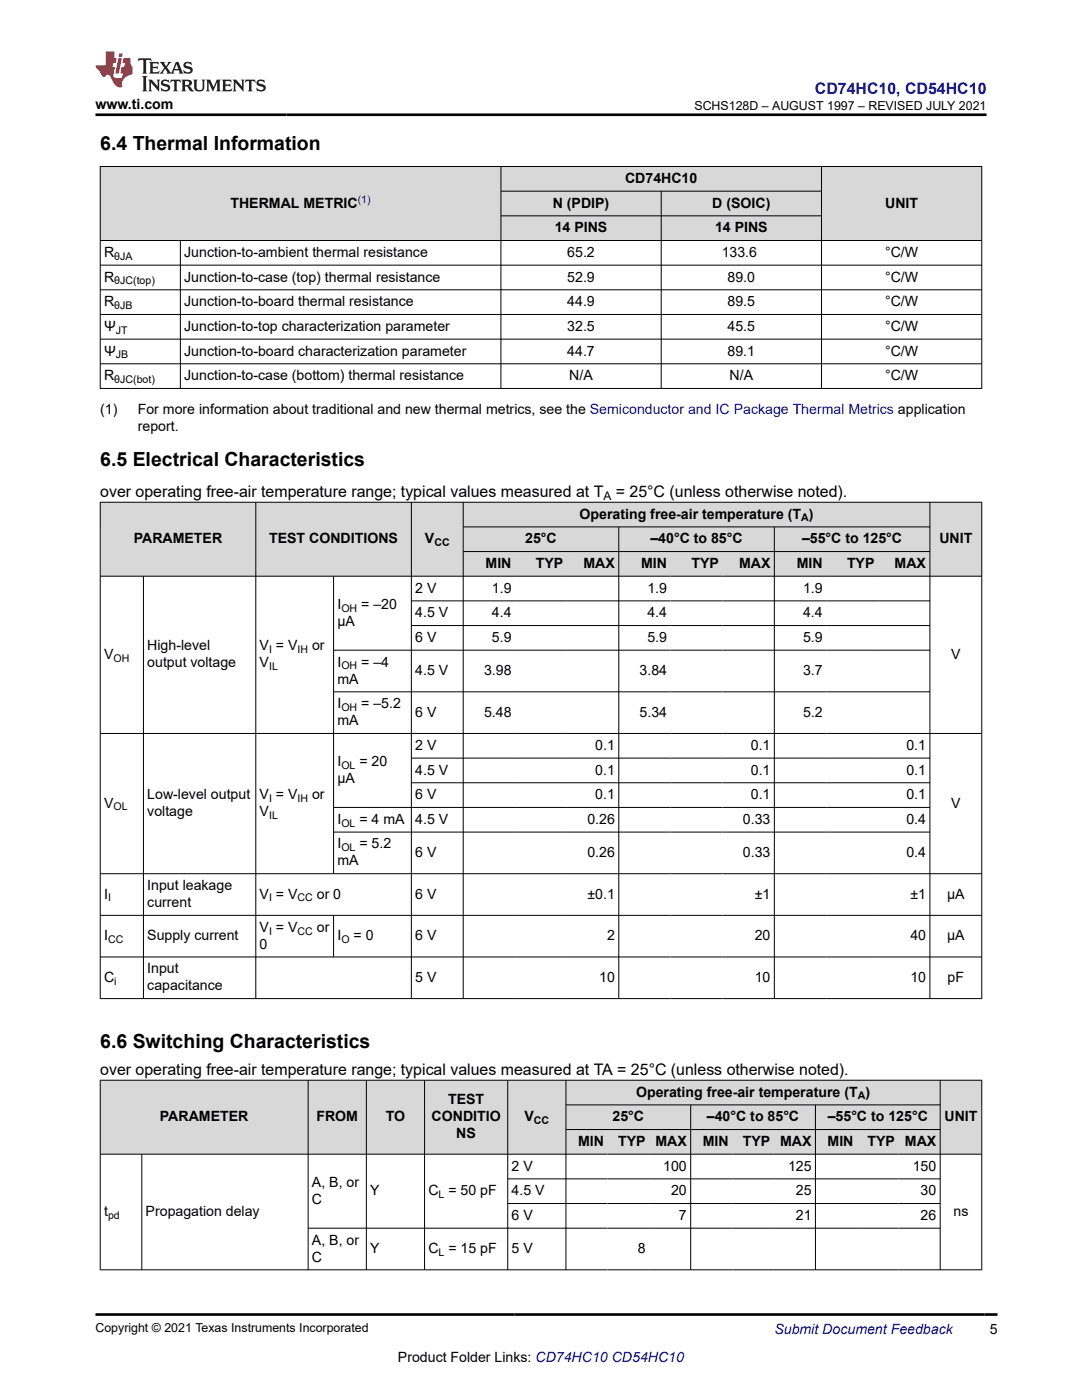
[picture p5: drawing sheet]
<svg xmlns="http://www.w3.org/2000/svg" width="216mm" height="279mm" viewBox="0 0 216 279" stroke-linecap="round" stroke-linejoin="round" font-family="sans-serif">
<g fill="#d8d8d8">
<path d="M20 33.2h175.9v5h-175.9z" fill-rule="evenodd"/>
<path d="M20.1 33.3h79.8v14.6h-79.8z" fill-rule="evenodd"/>
<path d="M100 33.3h63.9v4.8h-63.9z" fill-rule="evenodd"/>
<path d="M164 33.3h31.8v14.6h-31.8z" fill-rule="evenodd"/>
<path d="M100 38.2h31.9v4.8h-31.9z" fill-rule="evenodd"/>
<path d="M132 38.2h31.9v4.8h-31.9z" fill-rule="evenodd"/>
<path d="M100 43.1h31.9v4.8h-31.9z" fill-rule="evenodd"/>
<path d="M132 43.1h31.9v4.8h-31.9z" fill-rule="evenodd"/>
</g>
<g fill="none" stroke="#000" stroke-width=".2">
<path d="M19.9 33.2h176.1M20 33.2v44.4M100 33.2v44.4M100 38.2h64M131.9 38.2v39.4M163.9 33.2v44.4M195.9 33.2v44.4M19.9 48h176.1M19.9 52.9h176.1M19.9 57.8h176.1M36 48v29.6M100 43.1h64"/>
<path d="M19.9 62.8h176.1M19.9 67.7h176.1M19.9 72.6h176.1M19.9 77.5h176.1"/>
</g>
<g fill="#d8d8d8">
<path d="M20 100.2h175.9v5h-175.9z" fill-rule="evenodd"/>
<path d="M20.1 100.3h30.9v14.6h-30.9z" fill-rule="evenodd"/>
<path d="M51.1 100.3h30.9v14.6h-30.9z" fill-rule="evenodd"/>
<path d="M82.1 100.3h10.3v14.6h-10.3z" fill-rule="evenodd"/>
<path d="M92.5 100.3h93v4.8h-93z" fill-rule="evenodd"/>
<path d="M185.6 100.3h10.2v14.6h-10.2z" fill-rule="evenodd"/>
<path d="M92.5 105.2h30.9v4.8h-30.9z" fill-rule="evenodd"/>
<path d="M123.5 105.2h30.9v4.8h-30.9z" fill-rule="evenodd"/>
<path d="M154.6 105.2h30.9v4.8h-30.9z" fill-rule="evenodd"/>
<path d="M92.5 110.1h10.3v4.8h-10.3z" fill-rule="evenodd"/>
<path d="M102.8 110.1h10.3v4.8h-10.3z" fill-rule="evenodd"/>
<path d="M113.1 110.1h10.3v4.8h-10.3z" fill-rule="evenodd"/>
<path d="M123.5 110.1h10.3v4.8h-10.3z" fill-rule="evenodd"/>
<path d="M133.8 110.1h10.4v4.8h-10.4z" fill-rule="evenodd"/>
<path d="M144.2 110.1h10.2v4.8h-10.2z" fill-rule="evenodd"/>
<path d="M154.6 110.1h10.3v4.8h-10.3z" fill-rule="evenodd"/>
<path d="M164.9 110.1h10.3v4.8h-10.3z" fill-rule="evenodd"/>
<path d="M175.2 110.1h10.3v4.8h-10.3z" fill-rule="evenodd"/>
</g>
<g fill="none" stroke="#000" stroke-width=".2">
<path d="M19.9 100.2h176.1M19.9 115h176.1M20 100.2v99.2M28.6 115v84.4M51 100.2v99.2M66.6 115v59.4M82.1 100.2v99.2M82.1 119.9h103.5M92.4 100.2v99.2M92.4 105.2h93.2M92.4 110.1h93.2M123.5 105.2v94.2"/>
<path d="M154.5 105.2v94.2M185.6 100.2v99.2M195.9 100.2v99.2M66.6 138.1h119M82.1 124.8h103.5M185.6 129.8h-119M19.9 146.4h176.1M82.1 151.3h103.5M82.1 156.2h103.5M19.9 174.4h176.1M66.6 166.1h119M185.6 161.1h-119"/>
<path d="M19.9 182.7h176.1M19.9 191h176.1M19.9 199.3h176.1M66.6 182.7v8.3"/>
</g>
<g fill="#d8d8d8">
<path d="M20 215.6h175.9v4.9h-175.9z" fill-rule="evenodd"/>
<path d="M20.1 215.6h41.3v14.7h-41.3z" fill-rule="evenodd"/>
<path d="M61.5 215.6h11.5v14.7h-11.5z" fill-rule="evenodd"/>
<path d="M73.2 215.6h11.5v14.7h-11.5z" fill-rule="evenodd"/>
<path d="M84.8 215.6h16.5v14.7h-16.5z" fill-rule="evenodd"/>
<path d="M101.4 215.6h11.5v14.7h-11.5z" fill-rule="evenodd"/>
<path d="M113 215.6h74.5v4.8h-74.5z" fill-rule="evenodd"/>
<path d="M187.7 215.6h8.1v14.7h-8.1z" fill-rule="evenodd"/>
<path d="M113 220.6h24.8v4.8h-24.8z" fill-rule="evenodd"/>
<path d="M137.9 220.6h24.7v4.8h-24.7z" fill-rule="evenodd"/>
<path d="M162.8 220.6h24.7v4.8h-24.7z" fill-rule="evenodd"/>
<path d="M113 225.5h8.2v4.8h-8.2z" fill-rule="evenodd"/>
<path d="M121.2 225.5h8.3v4.8h-8.3z" fill-rule="evenodd"/>
<path d="M129.5 225.5h8.3v4.8h-8.3z" fill-rule="evenodd"/>
<path d="M137.9 225.5h8.2v4.8h-8.2z" fill-rule="evenodd"/>
<path d="M146.1 225.5h8.3v4.8h-8.3z" fill-rule="evenodd"/>
<path d="M154.4 225.5h8.2v4.8h-8.2z" fill-rule="evenodd"/>
<path d="M162.8 225.5h8.2v4.8h-8.2z" fill-rule="evenodd"/>
<path d="M171 225.5h8.3v4.8h-8.3z" fill-rule="evenodd"/>
<path d="M179.3 225.5h8.2v4.8h-8.2z" fill-rule="evenodd"/>
</g>
<g fill="none" stroke="#000" stroke-width=".2">
<path d="M19.9 215.6h176.1M20 215.5v38M61.5 215.5v38M73.1 215.5v38M84.7 215.5v38M101.3 215.5v38M112.9 215.5v38M187.6 215.5v38M195.9 215.5v38M19.9 230.3h176.1M28.3 230.3v23.2M101.3 235.3h86.4"/>
<path d="M112.9 220.5h74.8M112.9 225.4h74.8M137.8 220.5v33M162.7 220.5v33M19.9 253.4h176.1M61.5 245.1h126.2M101.3 240.2h86.4"/>
</g>
<path d="M27.7 11.6l-.2 .6 .5-.2h.6v.1v2.2l-.2 .4h1l-.2-.4v-2.2v-.1h.5l.5 .2-.1-.6zM29.8 12.4l.2 .3v1.6l-.2 .4h1.9l.1-.6a1.08 1.08 0 0 1-1.3 .2v-.7h.6l.4 .2v-.7l-.4 .2h-.6v-.5l.2-.2a1 1 0 0 1 1 .3l-.1-.5zM31.8 12.4l1 1.1-1 1.2h.9l-.2-.2 .4-.8 .5 .8-.2 .2h1.6l-.2-.2 .1-.5h1l.1 .5-.1 .2h.9l-.2-.4-.8-1.9h-.5l-1 2.1-.8-1.1 .9-1h-.8l.2 .2-.5 .6-.3-.6 .1-.2zM35.2 12.8l.4 1h-.8zM36.8 12.5a.65 .65 0 0 0-.2 .7 .65 .65 0 0 0 .6 .5l.7 .1 .1 .3a.79 .79 0 0 1-.7 .4 .79 .79 0 0 1-.7-.5l.1 .7 .2-.1a.93 .93 0 0 0 1.1 0 .93 .93 0 0 0 .4-.9 1.46 1.46 0 0 0-1.2-.6l-.1-.3a1.09 1.09 0 0 1 1.2 .2l-.2-.6-.1 .1-.6-.2zM28.4 15.2l.2 .4v2.2l-.2 .4h1l-.2-.4v-2.2l.2-.4zM29.6 15.9l.2 .4v1.5l-.2 .4h.8l-.3-.4v-1.3l1.7 1.8v-2l.2-.4h-.8l.2 .2 .1 1.1-1.2-1.3zM32.3 16a.65 .65 0 0 0-.2 .8 .65 .65 0 0 0 .7 .4l.6 .2 .1 .2a.79 .79 0 0 1-.7 .4 .79 .79 0 0 1-.7-.5l.1 .7 .2-.1a.93 .93 0 0 0 1.1 .1 .93 .93 0 0 0 .4-1 1.46 1.46 0 0 0-1.2-.5l-.1-.4a1.09 1.09 0 0 1 1.2 .2l-.2-.6-.1 .1-.6-.1zM34.1 15.9l-.1 .6a.63 .63 0 0 1 .7-.3l.1 1.6-.3 .4h1l-.2-.4v-1.6a.66 .66 0 0 1 .8 .3l-.1-.6zM36.2 15.9l.2 .4v1.5l-.2 .4h.9l-.2-.2v-.7h.5l.1 .2a.79 .79 0 0 0 1.2 .6l-1-.9a.61 .61 0 0 0 .6-.6 .61 .61 0 0 0-.5-.7zM36.9 16.2h.2a.47 .47 0 0 1 .5 .1 .47 .47 0 0 1 .1 .5l-.2 .1-.6 .1zM38.5 15.9l.2 .2a2.27 2.27 0 0 0 .4 2 1.04 1.04 0 0 0 1.7-.7v-1.3l.2-.2h-.8l.2 .4v1.1a.6 .6 0 0 1-.6 .6 .6 .6 0 0 1-.6-.6v-1.1l.3-.4zM41.1 15.9l.2 .4v1.5l-.2 .4h.7l-.2-.4v-1.4l.9 1.9 .8-1.9v1.4l-.2 .4h1l-.3-.4v-1.5l.3-.4h-.8l-.7 1.5-.7-1.5zM44.3 15.9l.2 .4v1.5l-.2 .4h1.9l.1-.6a1.09 1.09 0 0 1-1.3 .2v-.7h.6l.4 .2v-.6l-.4 .2h-.6v-.6l.2-.1a1.01 1.01 0 0 1 1 .3l-.1-.6zM46.4 15.9l.3 .4v1.5l-.3 .4h.8l-.2-.4v-1.3l1.6 1.8v-2l.2-.4h-.7l.2 .2v1.1l-1.2-1.3zM49 15.9l-.1 .6a.63 .63 0 0 1 .8-.3v1.6l-.3 .4h1l-.2-.4v-1.6a.66 .66 0 0 1 .8 .3l-.1-.6zM51.4 16a.65 .65 0 0 0-.2 .8 .65 .65 0 0 0 .6 .4l.6 .2 .2 .2a.79 .79 0 0 1-.8 .4 .79 .79 0 0 1-.6-.5l.1 .7 .2-.1a.93 .93 0 0 0 1 .1 .93 .93 0 0 0 .5-1 1.46 1.46 0 0 0-1.3-.5l-.1-.4a1.09 1.09 0 0 1 1.3 .2l-.2-.6-.2 .1-.5-.1z" fill="#231f20"/>
<path d="M21.1 10.3v2.7h-2.1l.1 .4 .9 1a.95 .95 0 0 0 .9 .9 .59 .59 0 0 1 .6-.4 .59 .59 0 0 1 .5 .3l.4 .8a1.59 1.59 0 0 0 2.1 1.4 1.61 1.61 0 0 1 1-2.3l1-.3-.1-1.5a1.59 1.59 0 0 1-.4-1.7h-1.4l-.2 .9h.5l-.1 .9h-.5l-.2 .9v.3l.4 .1-.2 .9h-.6a.73 .73 0 0 1-1.1-.7l.3-1.5h-.5l.2-.9h.5l.2-.9h-.5v-1.3zM23.6 11.6l-.6 3.1h.7l.6-3.1zM23.8 10.7l-.1 .6h.7l.1-.6z" fill="#ed1c24"/>
<path d="M19 22.9h177.8M19.1 262.3h179.9" fill="none" stroke="#000" stroke-width=".53"/>
<g font-size="3.9">
<text x="20" y="29.9">6.4 Thermal Information</text>
<text x="20" y="93">6.5 Electrical Characteristics</text>
<text x="20" y="209.1">6.6 Switching Characteristics</text>
</g>
<text font-size="3.2" fill="#00f" x="162.6" y="18.7">CD74HC10, CD54HC10</text>
<g font-size="3.2">
<text x="20" y="99.2">over operating free-air temperature range; typical values measured at T</text>
<text x="122.9" y="99.2">= 25°C (unless otherwise noted).</text>
<text x="20" y="214.5">over operating free-air temperature range; typical values measured at TA = 25°C (unless otherwise noted).</text>
</g>
<g font-size="2.8">
<text x="19" y="21.8">www.ti.com</text>
<text x="46" y="41.4">THERMAL METRIC</text>
<text x="110.3" y="41.4">N (PDIP)</text>
<text x="124.7" y="36.5">CD74HC10</text>
<text x="142.1" y="41.4">D (SOIC)</text>
<text x="176.6" y="41.4">UNIT</text>
<text x="110.7" y="46.3">14 PINS</text>
<text x="142.7" y="46.3">14 PINS</text>
<text x="20.8" y="51.3">R</text>
<text x="36.8" y="51.3">Junction-to-ambient thermal resistance</text>
<text x="113.2" y="51.3">65.2</text>
<text x="144" y="51.3">133.6</text>
<text x="176.6" y="51.3">°C/W</text>
<text x="20.8" y="56.2">R</text>
<text x="36.8" y="56.2">Junction-to-case (top) thermal resistance</text>
<text x="113.2" y="56.2">52.9</text>
<text x="145.2" y="56.2">89.0</text>
<text x="176.6" y="56.2">°C/W</text>
<text x="20.8" y="61.1">R</text>
<text x="36.8" y="61.1">Junction-to-board thermal resistance</text>
<text x="113.2" y="61.1">44.9</text>
<text x="145.2" y="61.1">89.5</text>
<text x="176.6" y="61.1">°C/W</text>
<text x="20.8" y="66">Ψ</text>
<text x="20.8" y="71">Ψ</text>
<text x="36.8" y="66">Junction-to-top characterization parameter</text>
<text x="36.8" y="71">Junction-to-board characterization parameter</text>
<text x="113.2" y="66">32.5</text>
<text x="113.2" y="71">44.7</text>
<text x="145.2" y="66">45.5</text>
<text x="145.2" y="71">89.1</text>
<text x="176.6" y="66">°C/W</text>
<text x="176.6" y="71">°C/W</text>
<text x="20.8" y="75.9">R</text>
<text x="36.8" y="75.9">Junction-to-case (bottom) thermal resistance</text>
<text x="113.6" y="75.9">N/A</text>
<text x="145.6" y="75.9">N/A</text>
<text x="176.6" y="75.9">°C/W</text>
<text x="20" y="82.7">(1)</text>
<text x="27.5" y="82.7">For more information about traditional and new thermal metrics, see the Semiconductor and IC Package Thermal Metrics application</text>
<text x="27.5" y="86.1">report.</text>
<text x="115.6" y="103.5">Operating free-air temperature (T )</text>
<text x="26.7" y="108.4">PARAMETER</text>
<text x="53.7" y="108.4">TEST CONDITIONS</text>
<text x="84.8" y="108.4">V</text>
<text x="96.9" y="113.3">MIN</text>
<text x="104.8" y="108.4">25°C</text>
<text x="106.9" y="113.3">TYP</text>
<text x="116.4" y="113.3">MAX</text>
<text x="127.9" y="113.3">MIN</text>
<text x="129.8" y="108.4">–40°C to 85°C</text>
<text x="138" y="113.3">TYP</text>
<text x="147.5" y="113.3">MAX</text>
<text x="159" y="113.3">MIN</text>
<text x="160" y="108.4">–55°C to 125°C</text>
<text x="169" y="113.3">TYP</text>
<text x="178.5" y="113.3">MAX</text>
<text x="187.4" y="108.4">UNIT</text>
<text x="82.8" y="118.3">2 V</text>
<text x="98.1" y="118.3">1.9</text>
<text x="129.2" y="118.3">1.9</text>
<text x="160.2" y="118.3">1.9</text>
<text x="67.3" y="121.5">I</text>
<text x="67.3" y="124.9">µA</text>
<text x="72.1" y="121.5">= –20</text>
<text x="82.8" y="123.2">4.5 V</text>
<text x="98.1" y="123.2">4.4</text>
<text x="129.2" y="123.2">4.4</text>
<text x="160.2" y="123.2">4.4</text>
<text x="20.8" y="131.5">V</text>
<text x="29.4" y="129.8">High-level</text>
<text x="51.8" y="129.8">V = V</text>
<text x="62.3" y="129.8">or</text>
<text x="82.8" y="128.1">6 V</text>
<text x="98.1" y="128.1">5.9</text>
<text x="129.2" y="128.1">5.9</text>
<text x="160.2" y="128.1">5.9</text>
<text x="189.8" y="131.5">V</text>
<text x="29.4" y="133.2">output voltage</text>
<text x="51.8" y="133.2">V</text>
<text x="67.3" y="133">I</text>
<text x="67.3" y="136.4">mA</text>
<text x="72.1" y="133">= –4</text>
<text x="82.8" y="134.7">4.5 V</text>
<text x="96.6" y="134.7">3.98</text>
<text x="127.6" y="134.7">3.84</text>
<text x="160.2" y="134.7">3.7</text>
<text x="67.3" y="141.3">I</text>
<text x="72.1" y="141.3">= –5.2</text>
<text x="82.8" y="143">6 V</text>
<text x="96.6" y="143">5.48</text>
<text x="127.6" y="143">5.34</text>
<text x="160.2" y="143">5.2</text>
<text x="67.3" y="144.7">mA</text>
<text x="82.8" y="149.7">2 V</text>
<text x="118.8" y="149.7">0.1</text>
<text x="149.8" y="149.7">0.1</text>
<text x="180.9" y="149.7">0.1</text>
<text x="67.3" y="152.9">I</text>
<text x="71.7" y="152.9">= 20</text>
<text x="82.8" y="154.6">4.5 V</text>
<text x="118.8" y="154.6">0.1</text>
<text x="149.8" y="154.6">0.1</text>
<text x="180.9" y="154.6">0.1</text>
<text x="20.8" y="161.2">V</text>
<text x="29.4" y="159.5">Low-level output</text>
<text x="51.8" y="159.5">V = V</text>
<text x="62.3" y="159.5">or</text>
<text x="67.3" y="156.3">µA</text>
<text x="82.8" y="159.5">6 V</text>
<text x="118.8" y="159.5">0.1</text>
<text x="149.8" y="159.5">0.1</text>
<text x="180.9" y="159.5">0.1</text>
<text x="189.8" y="161.2">V</text>
<text x="29.4" y="162.9">voltage</text>
<text x="51.8" y="162.9">V</text>
<text x="67.3" y="164.4">I</text>
<text x="71.7" y="164.4">= 4 mA</text>
<text x="82.8" y="164.4">4.5 V</text>
<text x="117.2" y="164.4">0.26</text>
<text x="148.3" y="164.4">0.33</text>
<text x="180.9" y="164.4">0.4</text>
<text x="67.3" y="172.7">mA</text>
<text x="67.3" y="169.3">I</text>
<text x="71.7" y="169.3">= 5.2</text>
<text x="82.8" y="171">6 V</text>
<text x="117.2" y="171">0.26</text>
<text x="148.3" y="171">0.33</text>
<text x="180.9" y="171">0.4</text>
<text x="20.8" y="179.3">I</text>
<text x="29.4" y="177.6">Input leakage</text>
<text x="51.8" y="179.3">V = V</text>
<text x="63.2" y="179.3">or 0</text>
<text x="82.8" y="179.3">6 V</text>
<text x="117.2" y="179.3">±0.1</text>
<text x="150.6" y="179.3">±1</text>
<text x="181.7" y="179.3">±1</text>
<text x="189" y="179.3">µA</text>
<text x="29.4" y="181">current</text>
<text x="51.8" y="186">V = V</text>
<text x="63.2" y="186">or</text>
<text x="20.8" y="187.6">I</text>
<text x="29.4" y="187.6">Supply current</text>
<text x="51.8" y="189.3">0</text>
<text x="67.3" y="187.6">I</text>
<text x="70.5" y="187.6">= 0</text>
<text x="82.8" y="187.6">6 V</text>
<text x="121.1" y="187.6">2</text>
<text x="150.6" y="187.6">20</text>
<text x="181.6" y="187.6">40</text>
<text x="189" y="187.6">µA</text>
<text x="20.8" y="196">C</text>
<text x="29.4" y="194.3">Input</text>
<text x="29.4" y="197.6">capacitance</text>
<text x="82.8" y="196">5 V</text>
<text x="119.6" y="196">10</text>
<text x="150.6" y="196">10</text>
<text x="181.6" y="196">10</text>
<text x="189.1" y="196">pF</text>
<text x="89.4" y="220.4">TEST</text>
<text x="126.9" y="218.9">Operating free-air temperature (T )</text>
<text x="31.9" y="223.8">PARAMETER</text>
<text x="63.1" y="223.8">FROM</text>
<text x="77" y="223.8">TO</text>
<text x="86.1" y="223.8">CONDITIO</text>
<text x="91.1" y="227.2">NS</text>
<text x="104.7" y="223.8">V</text>
<text x="122.2" y="223.8">25°C</text>
<text x="141.1" y="223.8">–40°C to 85°C</text>
<text x="165.2" y="223.8">–55°C to 125°C</text>
<text x="188.5" y="223.8">UNIT</text>
<text x="102.1" y="233.6">2 V</text>
<text x="115.3" y="228.7">MIN</text>
<text x="123.3" y="228.7">TYP</text>
<text x="130.8" y="228.7">MAX</text>
<text x="132.3" y="233.6">100</text>
<text x="140.2" y="228.7">MIN</text>
<text x="148.2" y="228.7">TYP</text>
<text x="155.7" y="228.7">MAX</text>
<text x="157.2" y="233.6">125</text>
<text x="165.1" y="228.7">MIN</text>
<text x="173.1" y="228.7">TYP</text>
<text x="180.6" y="228.7">MAX</text>
<text x="182.1" y="233.6">150</text>
<text x="62.3" y="236.8">A, B, or</text>
<text x="73.9" y="238.5">Y</text>
<text x="85.5" y="238.5">C = 50 pF</text>
<text x="102.1" y="238.5">4.5 V</text>
<text x="133.9" y="238.5">20</text>
<text x="158.8" y="238.5">25</text>
<text x="183.7" y="238.5">30</text>
<text x="20.8" y="242.7">t</text>
<text x="29.1" y="242.7">Propagation delay</text>
<text x="62.3" y="240.2">C</text>
<text x="102.1" y="243.5">6 V</text>
<text x="135.5" y="243.5">7</text>
<text x="158.8" y="243.5">21</text>
<text x="183.7" y="243.5">26</text>
<text x="190.3" y="242.7">ns</text>
<text x="62.3" y="248.4">A, B, or</text>
<text x="62.3" y="251.8">C</text>
<text x="73.9" y="250.1">Y</text>
<text x="85.5" y="250.1">C = 15 pF</text>
<text x="102.1" y="250.1">5 V</text>
<text x="127.2" y="250.1">8</text>
<text x="197.5" y="266.1">5</text>
<text x="79.4" y="271.7">Product Folder Links: CD74HC10 CD54HC10</text>
</g>
<text font-size="2.8" fill="#00f" x="154.5" y="266.2">Submit Document Feedback</text>
<g font-size="2.5">
<text x="138.6" y="21.9">SCHS128D – AUGUST 1997 – REVISED JULY 2021</text>
<text x="19" y="265.9">Copyright © 2021 Texas Instruments Incorporated</text>
</g>
<text font-size="2.4" x="120.4" y="99.8">A</text>
<text font-size="2.1" fill="#00f" x="71.4" y="40.5">(1)</text>
<g font-size="2.1">
<text x="22.8" y="51.8">θJA</text>
<text x="22.8" y="56.8">θJC(top)</text>
<text x="22.8" y="61.7">θJB</text>
<text x="23.1" y="66.6">JT</text>
<text x="23.1" y="71.5">JB</text>
<text x="22.8" y="76.4">θJC(bot)</text>
<text x="159.9" y="104.1">A</text>
<text x="86.7" y="109">CC</text>
<text x="68.1" y="122.1">OH</text>
<text x="53.7" y="130.4">I</text>
<text x="59.4" y="130.4">IH</text>
<text x="22.6" y="132.1">OH</text>
<text x="53.7" y="133.8">IL</text>
<text x="68.1" y="133.6">OH</text>
<text x="68.1" y="141.9">OH</text>
<text x="68.1" y="153.4">OL</text>
<text x="22.6" y="161.8">OL</text>
<text x="53.7" y="160.1">I</text>
<text x="59.4" y="160.1">IH</text>
<text x="53.7" y="163.4">IL</text>
<text x="68.1" y="165">OL</text>
<text x="68.1" y="169.9">OL</text>
<text x="21.6" y="179.9">I</text>
<text x="53.7" y="179.9">I</text>
<text x="59.4" y="179.9">CC</text>
<text x="21.6" y="188.2">CC</text>
<text x="53.7" y="186.5">I</text>
<text x="59.4" y="186.5">CC</text>
<text x="68.1" y="188.2">O</text>
<text x="22.8" y="196.5">i</text>
<text x="171.1" y="219.4">A</text>
<text x="106.5" y="224.3">CC</text>
<text x="87.5" y="239.1">L</text>
<text x="21.6" y="243.3">pd</text>
<text x="87.5" y="250.6">L</text>
</g>
</svg>
